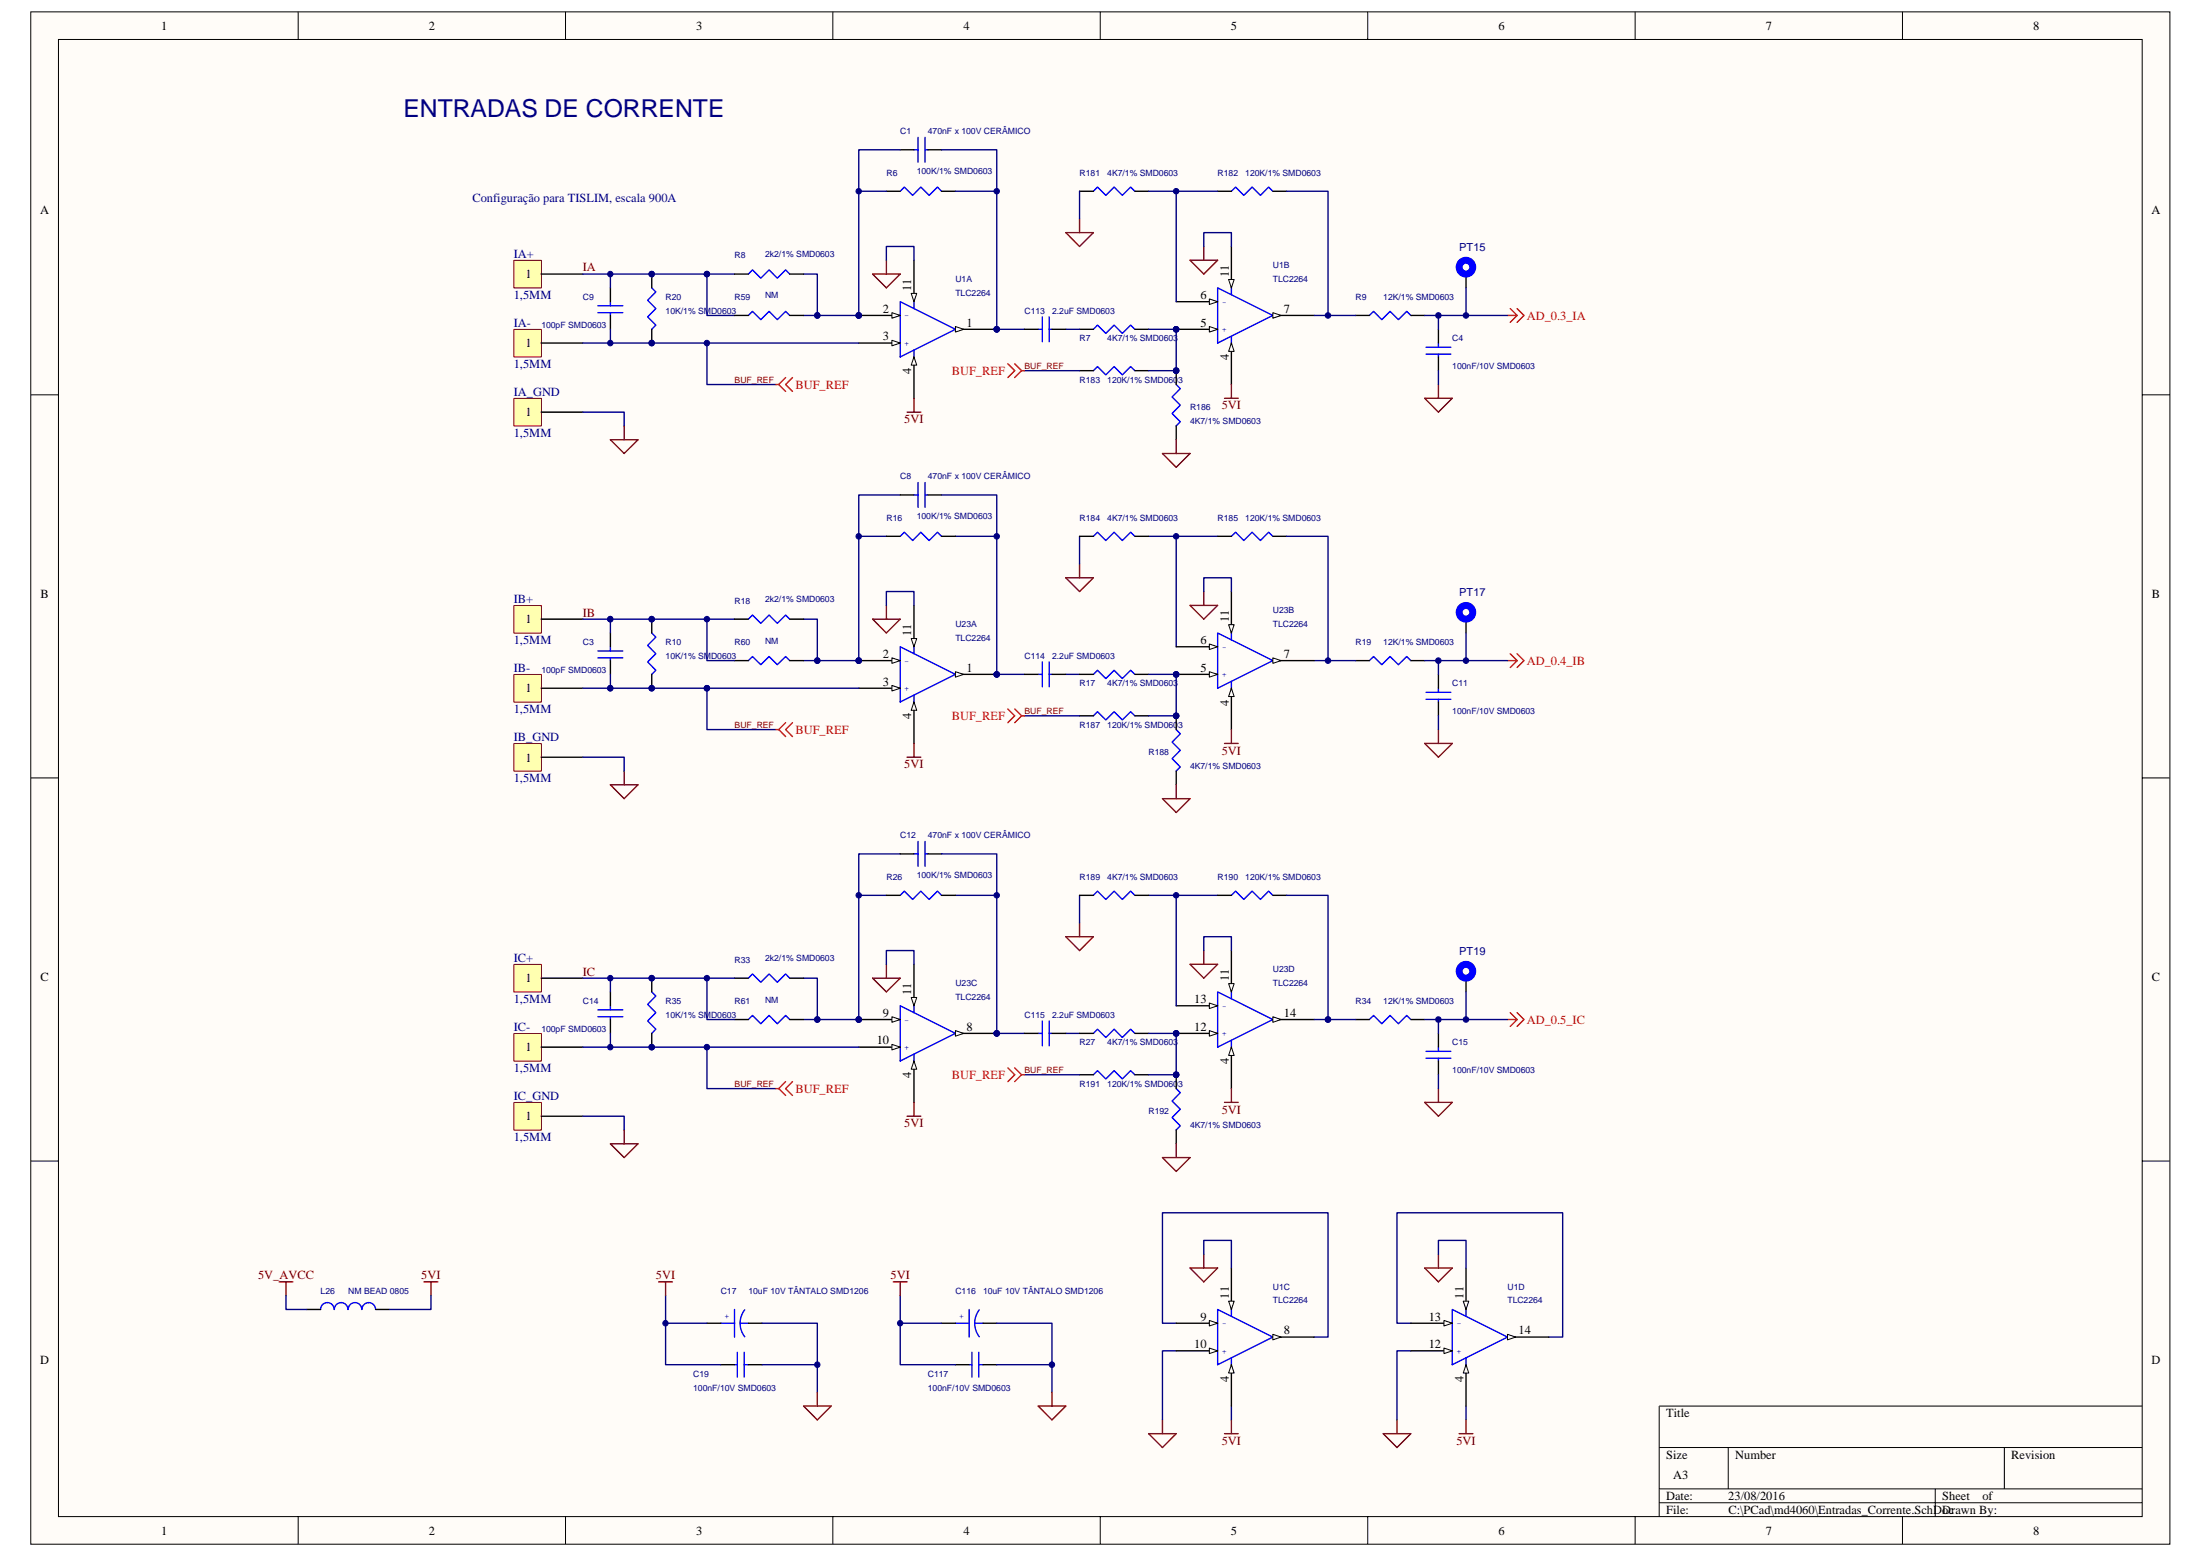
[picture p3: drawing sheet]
<svg xmlns="http://www.w3.org/2000/svg" width="420mm" height="297mm" viewBox="0 0 420 297" stroke-linecap="round" stroke-linejoin="round" font-family="sans-serif">
<path d="M5.9 2.3h408.5v292.5h-408.5z" fill="#fffcf8"/>
<path d="M5.9 2.3h408.5v292.5h-408.5z" fill="none" stroke="#000" stroke-width=".19"/>
<path d="M11.2 7.6h397.9v281.9h-397.9z" fill="#fffcf8"/>
<g fill="none" stroke="#000" stroke-width=".19">
<path d="M11.2 7.5h397.9v282h-397.9zM56.9 2.2v5.3M108 2.2v5.3M159.1 2.2v5.3M210.1 2.2v5.3M261.2 2.2v5.3M312.3 2.2v5.3M363.3 2.2v5.3M5.9 75.4h5.2M409.1 75.4h5.3M5.9 148.5h5.2M409.1 148.5h5.3"/>
<path d="M5.9 221.6h5.2M409.1 221.6h5.3M316.9 276.3h92.2M330.1 276.3v7.9M382.8 276.3v7.9M409.1 268.4h-92.2v21.1M56.9 289.5v5.3M108 289.5v5.3M159.1 289.5v5.3M210.1 289.5v5.3M261.2 289.5v5.3M312.3 289.5v5.3"/>
<path d="M316.9 284.2h92.2M316.9 286.9h92.2M363.3 289.5v5.3M369.6 284.2v5.3"/>
</g>
<path d="M232.5 189.4l10.6 5.2-10.6 5.3zM235.2 189.4v1.3M235.2 198.6v1.3" fill="none" stroke="#00f" stroke-width=".26"/>
<path d="M224.6 197.3h7.9" fill="none" stroke="#000" stroke-width=".26"/>
<path d="M231 196.7l1.5 .6-1.5 .5z" fill="#fffcf8"/>
<path d="M231 196.7l1.5 .6-1.5 .5z" fill="none" stroke="#000" stroke-width=".19"/>
<circle cx="224.6" cy="197.3" r=".52" fill="#000080" stroke="#000080" stroke-width=".19"/>
<path d="M224.6 192h7.9" fill="none" stroke="#000" stroke-width=".26"/>
<path d="M231 191.5l1.5 .5-1.5 .5z" fill="#fffcf8"/>
<path d="M231 191.5l1.5 .5-1.5 .5z" fill="none" stroke="#000" stroke-width=".19"/>
<path d="M243.1 194.6h7.9" fill="none" stroke="#000" stroke-width=".26"/>
<path d="M243.1 194.1l1.6 .5-1.6 .6z" fill="#fffcf8"/>
<path d="M243.1 194.1l1.6 .5-1.6 .6z" fill="none" stroke="#000" stroke-width=".19"/>
<path d="M235.2 199.9v7.9" fill="none" stroke="#000" stroke-width=".26"/>
<path d="M235.2 199.9l.5 1.6h-1.1z" fill="#fffcf8"/>
<path d="M235.2 199.9l.5 1.6h-1.1z" fill="none" stroke="#000" stroke-width=".19"/>
<path d="M235.2 181.5v7.9" fill="none" stroke="#000" stroke-width=".26"/>
<path d="M234.6 187.8h1.1l-.5 1.6z" fill="#fffcf8"/>
<path d="M234.6 187.8h1.1l-.5 1.6z" fill="none" stroke="#000" stroke-width=".19"/>
<circle cx="224.6" cy="197.3" r=".52" fill="#000080" stroke="#000080" stroke-width=".19"/>
<path d="M171.9 57.6l10.6 5.3-10.6 5.2zM174.6 57.6v1.3M174.6 66.8v1.3" fill="none" stroke="#00f" stroke-width=".26"/>
<path d="M164 65.5h7.9" fill="none" stroke="#000" stroke-width=".26"/>
<path d="M170.3 65l1.6 .5-1.6 .5z" fill="#fffcf8"/>
<path d="M170.3 65l1.6 .5-1.6 .5z" fill="none" stroke="#000" stroke-width=".19"/>
<path d="M164 60.2h7.9" fill="none" stroke="#000" stroke-width=".26"/>
<path d="M170.3 59.7l1.6 .5-1.6 .5z" fill="#fffcf8"/>
<path d="M170.3 59.7l1.6 .5-1.6 .5z" fill="none" stroke="#000" stroke-width=".19"/>
<circle cx="164" cy="60.2" r=".53" fill="#000080" stroke="#000080" stroke-width=".19"/>
<path d="M182.5 62.9h7.9" fill="none" stroke="#000" stroke-width=".26"/>
<path d="M182.5 62.3l1.5 .6-1.5 .5z" fill="#fffcf8"/>
<path d="M182.5 62.3l1.5 .6-1.5 .5z" fill="none" stroke="#000" stroke-width=".19"/>
<circle cx="190.3" cy="62.9" r=".52" fill="#000080" stroke="#000080" stroke-width=".19"/>
<path d="M174.6 68.1v7.9" fill="none" stroke="#000" stroke-width=".26"/>
<path d="M174.6 68.1l.5 1.6h-1.1z" fill="#fffcf8"/>
<path d="M174.6 68.1l.5 1.6h-1.1z" fill="none" stroke="#000" stroke-width=".19"/>
<path d="M174.6 49.7v7.9" fill="none" stroke="#000" stroke-width=".26"/>
<path d="M174 56h1.1l-.5 1.6z" fill="#fffcf8"/>
<path d="M174 56h1.1l-.5 1.6z" fill="none" stroke="#000" stroke-width=".19"/>
<g fill="#000080" stroke="#000080" stroke-width=".19">
<circle cx="164" cy="60.2" r=".53"/>
<circle cx="190.3" cy="62.9" r=".52"/>
</g>
<path d="M171.9 192l10.6 5.3-10.6 5.2zM174.6 192v1.3M174.6 201.2v1.3M140.8 258.1v4.8M142.1 258.1v4.8M140.3 260.5h.5M142.1 260.5h.8" fill="none" stroke="#00f" stroke-width=".26"/>
<path d="M164 199.9h7.9M137.7 260.5h2.6M142.9 260.5h2.7" fill="none" stroke="#000" stroke-width=".26"/>
<path d="M170.3 199.4l1.6 .5-1.6 .5z" fill="#fffcf8"/>
<path d="M170.3 199.4l1.6 .5-1.6 .5z" fill="none" stroke="#000" stroke-width=".19"/>
<path d="M164 194.6h7.9" fill="none" stroke="#000" stroke-width=".26"/>
<path d="M170.3 194.1l1.6 .5-1.6 .6z" fill="#fffcf8"/>
<path d="M170.3 194.1l1.6 .5-1.6 .6z" fill="none" stroke="#000" stroke-width=".19"/>
<circle cx="164" cy="194.6" r=".53" fill="#000080" stroke="#000080" stroke-width=".19"/>
<path d="M182.5 197.3h7.9" fill="none" stroke="#000" stroke-width=".26"/>
<path d="M182.5 196.7l1.5 .6-1.5 .5z" fill="#fffcf8"/>
<path d="M182.5 196.7l1.5 .6-1.5 .5z" fill="none" stroke="#000" stroke-width=".19"/>
<circle cx="190.3" cy="197.3" r=".52" fill="#000080" stroke="#000080" stroke-width=".19"/>
<path d="M174.6 202.5v7.9" fill="none" stroke="#000" stroke-width=".26"/>
<path d="M174.6 202.5l.5 1.6h-1.1z" fill="#fffcf8"/>
<path d="M174.6 202.5l.5 1.6h-1.1z" fill="none" stroke="#000" stroke-width=".19"/>
<path d="M174.6 184.1v7.9" fill="none" stroke="#000" stroke-width=".26"/>
<path d="M174 190.4h1.1l-.5 1.6z" fill="#fffcf8"/>
<path d="M174 190.4h1.1l-.5 1.6z" fill="none" stroke="#000" stroke-width=".19"/>
<g fill="#000080" stroke="#000080" stroke-width=".19">
<circle cx="164" cy="194.6" r=".53"/>
<circle cx="190.3" cy="197.3" r=".52"/>
<circle cx="124.5" cy="118.2" r=".52"/>
<circle cx="124.5" cy="131.4" r=".52"/>
<circle cx="124.5" cy="186.7" r=".52"/>
<circle cx="124.5" cy="199.9" r=".52"/>
<circle cx="127.1" cy="252.6" r=".52"/>
<circle cx="156.1" cy="260.5" r=".52"/>
<circle cx="280" cy="60.2" r=".52"/>
<circle cx="274.7" cy="60.2" r=".53"/>
<circle cx="280" cy="126.1" r=".52"/>
<circle cx="274.7" cy="126.1" r=".53"/>
<circle cx="280" cy="194.6" r=".52"/>
<circle cx="116.5" cy="186.7" r=".52"/>
<circle cx="116.5" cy="199.9" r=".52"/>
<circle cx="274.7" cy="194.6" r=".53"/>
</g>
<g fill="none" stroke="#00f" stroke-width=".26">
<path d="M208.8 36.5l.8-.8 1.6 1.6 1.6-1.6 1.5 1.6 1.6-1.6 .8 .8M261.5 60.2l.8-.8 1.6 1.6 1.6-1.6 1.6 1.6 1.6-1.6 .7 .8M272.3 66.3h4.8M272.3 67.6h4.8M274.7 65.5v.8M274.7 67.6v.5M114.2 124.3h4.7M114.2 125.6h4.7M116.6 123.5v.8M116.6 125.6v.5M124.5 120.8l.8 .8-1.6 1.6 1.6 1.6-1.6 1.6 1.6 1.6-.8 .7M261.5 126.1l.8-.8 1.6 1.6 1.6-1.6 1.6 1.6 1.6-1.6 .7 .8"/>
<path d="M272.3 132.2h4.8M272.3 133.5h4.8M274.7 131.4v.8M274.7 133.5v.5M114.2 192.8h4.7M114.2 194.1h4.7M116.6 192v.8M116.6 194.1v.5M124.5 189.4l.8 .7-1.6 1.6 1.6 1.6-1.6 1.6 1.6 1.6-.8 .8M261.5 194.6l.8-.8 1.6 1.6 1.6-1.6 1.6 1.6 1.6-1.6 .7 .8M274.7 199.9v.8M272.3 200.7h4.8"/>
<path d="M272.3 202h4.8M274.7 202v.5M137.7 252.6h2.6M140.3 250v5.2M141.3 252.6h1.6M142.2 250a4.2 4.2 0 0 0 0 5.2"/>
</g>
<g fill="none" stroke="#000" stroke-width=".26">
<path d="M206.2 36.5h2.6M216.7 36.5h2.7M280 52.3v2.6M258.9 60.2h2.6M269.4 60.2h2.7M274.7 62.9v2.6M274.7 68.1v2.7M124.5 118.2v2.6M280 118.2v2.6M116.6 120.8v2.7M116.6 126.1v2.6M124.5 128.7v2.7"/>
<path d="M258.9 126.1h2.6M269.4 126.1h2.7M274.7 128.7v2.7M274.7 134v2.7M116.6 189.4v2.6M116.6 194.6v2.7M124.5 186.7v2.7M124.5 197.3v2.6M258.9 194.6h2.6M269.4 194.6h2.7M274.7 197.3v2.6M280 186.7v2.7"/>
<path d="M274.7 202.5v2.7M135 252.6h2.7M142.9 252.6h2.7"/>
</g>
<path d="M272.1 76h5.3l-2.7 2.7zM274.7 73.4v2.6M116.6 83.9h5.2l-2.6 2.7zM119.2 81.3v2.6M274.7 139.3v2.6M272.1 141.9h5.3l-2.7 2.6zM272.1 210.4h5.3l-2.7 2.7zM274.7 207.8v2.6M264.2 273.7h5.2l-2.6 2.6zM266.8 271.1v2.6" fill="none" stroke="#800000" stroke-width=".26"/>
<path d="M288.4 58.9l1.3 1.3M289.7 58.9l1.4 1.3-1.4 1.3M287.9 60.2h1.8M289.7 60.2l-1.3 1.3M287.9 126.1h1.8M288.4 124.8l1.3 1.3M289.7 124.8l1.4 1.3-1.4 1.3M289.7 126.1l-1.3 1.3M287.9 194.6h1.8M288.4 193.3l1.3 1.3M289.7 193.3l1.4 1.3-1.4 1.3M289.7 194.6l-1.3 1.3" fill="none" stroke="#f00" stroke-width=".26"/>
<g fill="none" stroke="#00f" stroke-width="1.3">
<circle cx="280" cy="51" r="1.32"/>
<circle cx="280" cy="116.9" r="1.31"/>
<circle cx="280" cy="185.4" r="1.32"/>
</g>
<g fill="none" stroke="#000080" stroke-width=".26">
<path d="M280 54.9v5.3M272.1 60.2h15.8M274.7 60.2v2.7M274.7 70.8v2.6M272.1 126.1h15.8M274.7 126.1v2.6M274.7 136.7v2.6M280 120.8v5.3M116.6 186.7v2.7M116.6 197.3v2.6M272.1 194.6h15.8M274.7 194.6v2.7"/>
<path d="M280 189.4v5.2M274.7 205.2v2.6M127.1 247.3v13.2h10.6M127.1 252.6h7.9M145.6 252.6h10.5v13.2M269.4 252.6h-2.6v-21.1h31.6v23.7h-2.6M269.4 257.9h-2.6v13.2M145.6 260.5h10.5M280 268.4v2.7"/>
</g>
<path d="M98.2 49.7h5.2v5.3h-5.2z" fill="#ffffb0"/>
<path d="M98.1 49.7h5.3v5.3h-5.3z" fill="none" stroke="#800000" stroke-width=".19"/>
<path d="M103.4 52.3h7.9" fill="none" stroke="#000" stroke-width=".26"/>
<path d="M98.2 62.9h5.2v5.3h-5.2z" fill="#ffffb0"/>
<path d="M98.1 62.9h5.3v5.3h-5.3z" fill="none" stroke="#800000" stroke-width=".19"/>
<path d="M103.4 65.5h7.9" fill="none" stroke="#000" stroke-width=".26"/>
<path d="M98.2 76.1h5.2v5.2h-5.2z" fill="#ffffb0"/>
<path d="M98.1 76.1h5.3v5.2h-5.3z" fill="none" stroke="#800000" stroke-width=".19"/>
<path d="M103.4 78.7h7.9" fill="none" stroke="#000" stroke-width=".26"/>
<path d="M111.3 78.7h7.9v2.6" fill="none" stroke="#000080" stroke-width=".26"/>
<path d="M116.6 149.8h5.2l-2.6 2.7zM119.2 147.2v2.6" fill="none" stroke="#800000" stroke-width=".26"/>
<path d="M98.2 115.6h5.2v5.3h-5.2z" fill="#ffffb0"/>
<path d="M98.1 115.6h5.3v5.3h-5.3z" fill="none" stroke="#800000" stroke-width=".19"/>
<path d="M103.4 118.2h7.9" fill="none" stroke="#000" stroke-width=".26"/>
<path d="M98.2 128.8h5.2v5.2h-5.2z" fill="#ffffb0"/>
<path d="M98.1 128.8h5.3v5.2h-5.3z" fill="none" stroke="#800000" stroke-width=".19"/>
<path d="M103.4 131.4h7.9" fill="none" stroke="#000" stroke-width=".26"/>
<path d="M98.2 142h5.2v5.2h-5.2z" fill="#ffffb0"/>
<path d="M98.1 141.9h5.3v5.3h-5.3z" fill="none" stroke="#800000" stroke-width=".19"/>
<path d="M103.4 144.5h7.9" fill="none" stroke="#000" stroke-width=".26"/>
<path d="M111.3 144.5h7.9v2.7" fill="none" stroke="#000080" stroke-width=".26"/>
<path d="M116.6 218.4h5.2l-2.6 2.6zM119.2 215.7v2.7" fill="none" stroke="#800000" stroke-width=".26"/>
<path d="M98.2 184.1h5.2v5.3h-5.2z" fill="#ffffb0"/>
<path d="M98.1 184.1h5.3v5.3h-5.3z" fill="none" stroke="#800000" stroke-width=".19"/>
<path d="M103.4 186.7h7.9" fill="none" stroke="#000" stroke-width=".26"/>
<path d="M98.2 197.3h5.2v5.3h-5.2z" fill="#ffffb0"/>
<path d="M98.1 197.3h5.3v5.3h-5.3z" fill="none" stroke="#800000" stroke-width=".19"/>
<path d="M103.4 199.9h7.9" fill="none" stroke="#000" stroke-width=".26"/>
<path d="M98.2 210.5h5.2v5.2h-5.2z" fill="#ffffb0"/>
<path d="M98.1 210.5h5.3v5.2h-5.3z" fill="none" stroke="#800000" stroke-width=".19"/>
<path d="M224.6 62.9h7.9M103.4 213.1h7.9" fill="none" stroke="#000" stroke-width=".26"/>
<path d="M153.5 52.3h2.6v7.9h-2.6M111.3 65.5h52.7M135 65.5v7.9h13.2M111.3 213.1h7.9v2.6" fill="none" stroke="#000080" stroke-width=".26"/>
<g fill="#000080" stroke="#000080" stroke-width=".19">
<circle cx="156.1" cy="60.2" r=".52"/>
<circle cx="135" cy="65.5" r=".52"/>
</g>
<path d="M232.5 54.9l10.6 5.3-10.6 5.3zM235.2 54.9v1.4M235.2 64.2v1.3" fill="none" stroke="#00f" stroke-width=".26"/>
<path d="M231 62.3l1.5 .6-1.5 .5z" fill="#fffcf8"/>
<path d="M231 62.3l1.5 .6-1.5 .5z" fill="none" stroke="#000" stroke-width=".19"/>
<circle cx="224.6" cy="62.9" r=".52" fill="#000080" stroke="#000080" stroke-width=".19"/>
<path d="M224.6 57.6h7.9" fill="none" stroke="#000" stroke-width=".26"/>
<path d="M231 57.1l1.5 .5-1.5 .5z" fill="#fffcf8"/>
<path d="M231 57.1l1.5 .5-1.5 .5z" fill="none" stroke="#000" stroke-width=".19"/>
<path d="M243.1 60.2h7.9" fill="none" stroke="#000" stroke-width=".26"/>
<path d="M243.1 59.7l1.6 .5-1.6 .5z" fill="#fffcf8"/>
<path d="M243.1 59.7l1.6 .5-1.6 .5z" fill="none" stroke="#000" stroke-width=".19"/>
<path d="M235.2 65.5v7.9" fill="none" stroke="#000" stroke-width=".26"/>
<path d="M235.2 65.5l.5 1.6h-1.1z" fill="#fffcf8"/>
<path d="M235.2 65.5l.5 1.6h-1.1z" fill="none" stroke="#000" stroke-width=".19"/>
<path d="M235.2 47.1v7.8" fill="none" stroke="#000" stroke-width=".26"/>
<path d="M234.6 53.4h1.1l-.5 1.5z" fill="#fffcf8"/>
<path d="M234.6 53.4h1.1l-.5 1.5z" fill="none" stroke="#000" stroke-width=".19"/>
<g fill="#000080" stroke="#000080" stroke-width=".19">
<circle cx="224.6" cy="62.9" r=".52"/>
<circle cx="135" cy="52.3" r=".52"/>
<circle cx="190.3" cy="62.9" r=".52"/>
<circle cx="156.1" cy="60.2" r=".52"/>
<circle cx="164" cy="60.2" r=".53"/>
<circle cx="164" cy="36.5" r=".52"/>
<circle cx="190.4" cy="36.5" r=".52"/>
<circle cx="224.6" cy="36.5" r=".52"/>
<circle cx="224.6" cy="70.8" r=".53"/>
<circle cx="253.6" cy="60.2" r=".53"/>
<circle cx="124.5" cy="52.3" r=".52"/>
<circle cx="124.5" cy="65.5" r=".52"/>
<circle cx="116.5" cy="52.3" r=".52"/>
<circle cx="116.5" cy="65.5" r=".52"/>
<circle cx="116.5" cy="118.2" r=".52"/>
<circle cx="116.5" cy="131.4" r=".52"/>
<circle cx="156.1" cy="126.1" r=".52"/>
<circle cx="164" cy="126.1" r=".53"/>
<circle cx="164" cy="102.4" r=".52"/>
<circle cx="190.3" cy="102.4" r=".52"/>
<circle cx="224.6" cy="102.4" r=".52"/>
</g>
<g fill="none" stroke="#000080" stroke-width=".26">
<path d="M164 36.5h5.3M171.9 28.6h-7.9v31.6h-7.9M179.8 28.6h10.6v34.3h5.2M182.5 36.5h7.9M206.2 36.5v5.3M219.4 36.5h13.1M224.6 36.5v21.1M245.7 36.5h7.9v23.7M111.3 52.3h23.7v7.9h5.3M116.6 52.3v2.6M135 52.3h5.3M116.6 62.9v2.6"/>
<path d="M195.6 70.8h10.6M203.5 62.9h2.7M219.4 62.9h5.2v7.9h-5.2M251 60.2h7.9M171.9 94.5h-7.9v31.6h-7.9M111.3 118.2h5.3v2.6M116.6 118.2h23.7M153.5 118.2h2.6v7.9h-2.6M164 102.4h5.3M182.5 102.4h7.9M206.2 102.4v5.3M219.4 102.4h13.1"/>
<path d="M224.6 102.4v21.1M116.6 128.7v2.7h-5.3M203.5 128.7h2.7M251 126.1h7.9"/>
</g>
<g fill="none" stroke="#00f" stroke-width=".26">
<path d="M171.9 36.5l.8-.8 1.6 1.6 1.6-1.6 1.6 1.6 1.5-1.6 .8 .8M174.6 28.6h.7M175.3 26.2v4.8M176.7 28.6h.5M176.7 26.2v4.8M235.2 36.5l.8-.8 1.5 1.6 1.6-1.6 1.6 1.6 1.6-1.6 .8 .8M114.2 58.4h4.7M114.2 59.7h4.7M116.6 57.6v.8M116.6 59.7v.5M124.5 54.9l.8 .8-1.6 1.6 1.6 1.6-1.6 1.6 1.6 1.6-.8 .8M142.9 52.3l.8-.8 1.6 1.6 1.6-1.6 1.6 1.6 1.5-1.6 .8 .8"/>
<path d="M142.9 60.2l.8-.8 1.6 1.6 1.6-1.6 1.6 1.6 1.5-1.6 .8 .8M198.3 62.9h.8M199.1 60.5v4.7M200.4 62.9h.5M200.4 60.5v4.7M208.8 62.9l.8-.8 1.6 1.5 1.6-1.5 1.5 1.5 1.6-1.5 .8 .8M208.8 70.8l.8-.8 1.6 1.6 1.6-1.6 1.5 1.6 1.6-1.6 .8 .8M224.6 73.4l.8 .8-1.6 1.6 1.6 1.5-1.6 1.6 1.6 1.6-.8 .8M171.9 123.5l10.6 5.2-10.6 5.3zM174.6 123.5v1.3M174.6 132.7v1.3"/>
</g>
<g fill="none" stroke="#000" stroke-width=".26">
<path d="M169.3 36.5h2.6M171.9 28.6h2.7M177.2 28.6h2.6M179.8 36.5h2.7M232.5 36.5h2.7M243.1 36.5h2.6M116.6 54.9v2.7M124.5 52.3v2.6M140.3 52.3h2.6M150.8 52.3h2.7M116.6 60.2v2.7M124.5 62.9v2.6"/>
<path d="M140.3 60.2h2.6M150.8 60.2h2.7M195.6 62.9h2.7M200.9 62.9h2.6M206.2 62.9h2.6M206.2 70.8h2.6M216.7 62.9h2.7M216.7 70.8h2.7M224.6 70.8v2.6M224.6 81.3v2.6M164 131.4h7.9"/>
</g>
<path d="M203.5 44.4h5.3l-2.6 2.7zM206.2 41.8v2.6M222 86.6h5.3l-2.7 2.6zM224.6 83.9v2.7M203.5 110.3h5.3l-2.6 2.6zM206.2 107.7v2.6" fill="none" stroke="#800000" stroke-width=".26"/>
<path d="M170.3 130.9l1.6 .5-1.6 .5z" fill="#fffcf8"/>
<path d="M170.3 130.9l1.6 .5-1.6 .5z" fill="none" stroke="#000" stroke-width=".19"/>
<path d="M164 126.1h7.9" fill="none" stroke="#000" stroke-width=".26"/>
<path d="M170.3 125.6l1.6 .5-1.6 .5z" fill="#fffcf8"/>
<path d="M170.3 125.6l1.6 .5-1.6 .5z" fill="none" stroke="#000" stroke-width=".19"/>
<circle cx="164" cy="126.1" r=".53" fill="#000080" stroke="#000080" stroke-width=".19"/>
<path d="M182.5 128.7h7.9" fill="none" stroke="#000" stroke-width=".26"/>
<path d="M182.5 128.2l1.5 .5-1.5 .6z" fill="#fffcf8"/>
<path d="M182.5 128.2l1.5 .5-1.5 .6z" fill="none" stroke="#000" stroke-width=".19"/>
<circle cx="190.4" cy="128.7" r=".52" fill="#000080" stroke="#000080" stroke-width=".19"/>
<path d="M174.6 134v7.9" fill="none" stroke="#000" stroke-width=".26"/>
<path d="M174.6 134l.5 1.6h-1.1z" fill="#fffcf8"/>
<path d="M174.6 134l.5 1.6h-1.1z" fill="none" stroke="#000" stroke-width=".19"/>
<path d="M174.6 115.6v7.9" fill="none" stroke="#000" stroke-width=".26"/>
<path d="M174 121.9h1.1l-.5 1.6z" fill="#fffcf8"/>
<path d="M174 121.9h1.1l-.5 1.6z" fill="none" stroke="#000" stroke-width=".19"/>
<g fill="#000080" stroke="#000080" stroke-width=".19">
<circle cx="164" cy="126.1" r=".53"/>
<circle cx="190.4" cy="128.7" r=".52"/>
</g>
<path d="M208.8 102.4l.8-.8 1.6 1.6 1.6-1.6 1.5 1.6 1.6-1.6 .8 .8M232.5 120.8l10.6 5.3-10.6 5.3zM235.2 120.8v1.4M235.2 130.1v1.3" fill="none" stroke="#00f" stroke-width=".26"/>
<path d="M206.2 102.4h2.6M216.7 102.4h2.7M224.6 128.7h7.9" fill="none" stroke="#000" stroke-width=".26"/>
<path d="M231 128.2l1.5 .5-1.5 .6z" fill="#fffcf8"/>
<path d="M231 128.2l1.5 .5-1.5 .6z" fill="none" stroke="#000" stroke-width=".19"/>
<circle cx="224.6" cy="128.7" r=".52" fill="#000080" stroke="#000080" stroke-width=".19"/>
<path d="M224.6 123.5h7.9" fill="none" stroke="#000" stroke-width=".26"/>
<path d="M231 122.9l1.5 .6-1.5 .5z" fill="#fffcf8"/>
<path d="M231 122.9l1.5 .6-1.5 .5z" fill="none" stroke="#000" stroke-width=".19"/>
<path d="M243.1 126.1h7.9" fill="none" stroke="#000" stroke-width=".26"/>
<path d="M243.1 125.6l1.6 .5-1.6 .5z" fill="#fffcf8"/>
<path d="M243.1 125.6l1.6 .5-1.6 .5z" fill="none" stroke="#000" stroke-width=".19"/>
<path d="M235.2 131.4v7.9" fill="none" stroke="#000" stroke-width=".26"/>
<path d="M235.2 131.4l.5 1.6h-1.1z" fill="#fffcf8"/>
<path d="M235.2 131.4l.5 1.6h-1.1z" fill="none" stroke="#000" stroke-width=".19"/>
<path d="M235.2 112.9v7.9" fill="none" stroke="#000" stroke-width=".26"/>
<path d="M234.6 119.3h1.1l-.5 1.5z" fill="#fffcf8"/>
<path d="M234.6 119.3h1.1l-.5 1.5z" fill="none" stroke="#000" stroke-width=".19"/>
<g fill="#000080" stroke="#000080" stroke-width=".19">
<circle cx="224.6" cy="128.7" r=".52"/>
<circle cx="190.4" cy="128.7" r=".52"/>
<circle cx="224.6" cy="136.7" r=".53"/>
<circle cx="253.6" cy="126.1" r=".53"/>
<circle cx="135" cy="131.4" r=".52"/>
<circle cx="135" cy="118.2" r=".52"/>
<circle cx="156.1" cy="194.6" r=".52"/>
<circle cx="135" cy="199.9" r=".52"/>
<circle cx="164" cy="194.6" r=".53"/>
<circle cx="164" cy="170.9" r=".52"/>
<circle cx="190.4" cy="170.9" r=".52"/>
<circle cx="224.6" cy="170.9" r=".52"/>
<circle cx="190.3" cy="197.3" r=".52"/>
<circle cx="224.6" cy="205.2" r=".53"/>
<circle cx="224.6" cy="197.3" r=".52"/>
<circle cx="253.6" cy="194.6" r=".53"/>
<circle cx="135" cy="186.7" r=".52"/>
</g>
<g fill="none" stroke="#00f" stroke-width=".26">
<path d="M174.6 94.5h.7M175.3 92.1v4.8M176.7 94.5h.5M176.7 92.1v4.8M142.9 118.2l.8-.8 1.6 1.6 1.6-1.6 1.6 1.6 1.5-1.6 .8 .8M171.9 102.4l.8-.8 1.6 1.6 1.6-1.6 1.6 1.6 1.5-1.6 .8 .8M235.2 102.4l.8-.8 1.5 1.6 1.6-1.6 1.6 1.6 1.6-1.6 .8 .8M142.9 126.1l.8-.8 1.6 1.6 1.6-1.6 1.6 1.6 1.5-1.6 .8 .8M198.3 128.7h.8M199.1 126.4v4.7M200.4 128.7h.5M200.4 126.4v4.7"/>
<path d="M208.8 128.7l.8-.7 1.6 1.5 1.6-1.5 1.5 1.5 1.6-1.5 .8 .7M208.8 136.7l.8-.8 1.6 1.5 1.6-1.5 1.5 1.5 1.6-1.5 .8 .8M224.6 139.3l.8 .8-1.6 1.6 1.6 1.5-1.6 1.6 1.6 1.6-.8 .8M171.9 170.9l.8-.8 1.6 1.6 1.6-1.6 1.6 1.6 1.5-1.6 .8 .8M174.6 163h.7M175.3 160.6v4.8M176.7 160.6v4.8M176.7 163h.5M208.8 170.9l.8-.8 1.6 1.6 1.6-1.6 1.5 1.6 1.6-1.6 .8 .8M235.2 170.9l.8-.8 1.5 1.6 1.6-1.6 1.6 1.6 1.6-1.6 .8 .8M142.9 186.7l.8-.8 1.6 1.6 1.6-1.6 1.6 1.6 1.5-1.6 .8 .8M142.9 194.6l.8-.8 1.6 1.6 1.6-1.6 1.6 1.6 1.5-1.6 .8 .8"/>
<path d="M198.3 197.3h.8M199.1 194.9v4.7M200.4 194.9v4.7M200.4 197.3h.5M208.8 197.3l.8-.8 1.6 1.6 1.6-1.6 1.5 1.6 1.6-1.6 .8 .8M208.8 205.2l.8-.8 1.6 1.6 1.6-1.6 1.5 1.6 1.6-1.6 .8 .8M224.6 207.8l.8 .8-1.6 1.6 1.6 1.6-1.6 1.5 1.6 1.6-.8 .8M232.5 250l10.6 5.2-10.6 5.3zM235.2 250v1.3M235.2 259.2v1.3"/>
</g>
<g fill="none" stroke="#000" stroke-width=".26">
<path d="M171.9 94.5h2.7M177.2 94.5h2.6M140.3 118.2h2.6M150.8 118.2h2.7M169.3 102.4h2.6M179.8 102.4h2.7M232.5 102.4h2.7M243.1 102.4h2.6M140.3 126.1h2.6M150.8 126.1h2.7M195.6 128.7h2.7M200.9 128.7h2.6"/>
<path d="M206.2 128.7h2.6M206.2 136.7h2.6M216.7 128.7h2.7M216.7 136.7h2.7M224.6 136.7v2.6M224.6 147.2v2.6M169.3 170.9h2.6M171.9 163h2.7M177.2 163h2.6M179.8 170.9h2.7M206.2 170.9h2.6M216.7 170.9h2.7"/>
<path d="M232.5 170.9h2.7M243.1 170.9h2.6M140.3 186.7h2.6M140.3 194.6h2.6M150.8 186.7h2.7M150.8 194.6h2.7M195.6 197.3h2.7M200.9 197.3h2.6M206.2 197.3h2.6M216.7 197.3h2.7M206.2 205.2h2.6M216.7 205.2h2.7"/>
<path d="M224.6 205.2v2.6M224.6 215.7v2.7M224.6 257.9h7.9"/>
</g>
<g fill="none" stroke="#000080" stroke-width=".26">
<path d="M179.8 94.5h10.6v34.2h5.2M135 118.2v7.9h5.3M245.7 102.4h7.9v23.7M135 131.4h29M195.6 136.7h10.6M219.4 128.7h5.2v8h-5.2M164 170.9h5.3M171.9 163h-7.9v31.6h-7.9M179.8 163h10.6v34.3h5.2M182.5 170.9h7.9M206.2 170.9v5.3M219.4 170.9h13.1"/>
<path d="M224.6 170.9v21.1M245.7 170.9h7.9v23.7h-2.6M111.3 199.9h52.7M111.3 186.7h29M135 186.7v7.9h5.3M135 199.9v7.9h13.2M153.5 186.7h2.6v7.9h-2.6M203.5 197.3h2.7M219.4 197.3h5.2v7.9h-5.2M253.6 194.6h5.3M195.6 205.2h10.6M224.6 252.6h-2.6v-21.1h31.6v23.7h-2.6"/>
<path d="M224.6 257.9h-2.6v13.2M235.2 268.4v2.7"/>
</g>
<path d="M222 152.5h5.3l-2.7 2.6zM224.6 149.8v2.7M203.5 178.8h5.3l-2.6 2.7zM206.2 176.2v2.6M224.6 218.4v2.6M222 221h5.3l-2.7 2.6zM219.4 273.7h5.2l-2.6 2.6zM222 271.1v2.6M233.9 273.7h2.6M235.2 271.1v2.6" fill="none" stroke="#800000" stroke-width=".26"/>
<path d="M231 257.3l1.5 .6-1.5 .5z" fill="#fffcf8"/>
<path d="M231 257.3l1.5 .6-1.5 .5z" fill="none" stroke="#000" stroke-width=".19"/>
<path d="M224.6 252.6h7.9" fill="none" stroke="#000" stroke-width=".26"/>
<path d="M231 252.1l1.5 .5-1.5 .5z" fill="#fffcf8"/>
<path d="M231 252.1l1.5 .5-1.5 .5z" fill="none" stroke="#000" stroke-width=".19"/>
<path d="M243.1 255.2h7.9" fill="none" stroke="#000" stroke-width=".26"/>
<path d="M243.1 254.7l1.6 .5-1.6 .6z" fill="#fffcf8"/>
<path d="M243.1 254.7l1.6 .5-1.6 .6z" fill="none" stroke="#000" stroke-width=".19"/>
<path d="M235.2 260.5v7.9" fill="none" stroke="#000" stroke-width=".26"/>
<path d="M235.2 260.5l.5 1.6h-1.1z" fill="#fffcf8"/>
<path d="M235.2 260.5l.5 1.6h-1.1z" fill="none" stroke="#000" stroke-width=".19"/>
<path d="M235.2 242.1v7.9" fill="none" stroke="#000" stroke-width=".26"/>
<path d="M234.6 248.4h1.1l-.5 1.6z" fill="#fffcf8"/>
<path d="M234.6 248.4h1.1l-.5 1.6z" fill="none" stroke="#000" stroke-width=".19"/>
<path d="M277.4 250l10.5 5.2-10.5 5.3zM280 250v1.3M280 259.2v1.3" fill="none" stroke="#00f" stroke-width=".26"/>
<path d="M269.4 257.9h8" fill="none" stroke="#000" stroke-width=".26"/>
<path d="M275.8 257.3l1.6 .6-1.6 .5z" fill="#fffcf8"/>
<path d="M275.8 257.3l1.6 .6-1.6 .5z" fill="none" stroke="#000" stroke-width=".19"/>
<path d="M269.4 252.6h8" fill="none" stroke="#000" stroke-width=".26"/>
<path d="M275.8 252.1l1.6 .5-1.6 .5z" fill="#fffcf8"/>
<path d="M275.8 252.1l1.6 .5-1.6 .5z" fill="none" stroke="#000" stroke-width=".19"/>
<path d="M287.9 255.2h7.9" fill="none" stroke="#000" stroke-width=".26"/>
<path d="M287.9 254.7l1.6 .5-1.6 .6z" fill="#fffcf8"/>
<path d="M287.9 254.7l1.6 .5-1.6 .6z" fill="none" stroke="#000" stroke-width=".19"/>
<path d="M280 260.5v7.9" fill="none" stroke="#000" stroke-width=".26"/>
<path d="M280 260.5l.5 1.6h-1z" fill="#fffcf8"/>
<path d="M280 260.5l.5 1.6h-1z" fill="none" stroke="#000" stroke-width=".19"/>
<path d="M280 242.1v7.9" fill="none" stroke="#000" stroke-width=".26"/>
<path d="M279.5 248.4h1l-.5 1.6z" fill="#fffcf8"/>
<path d="M279.5 248.4h1l-.5 1.6z" fill="none" stroke="#000" stroke-width=".19"/>
<path d="M66.5 250a1.3 1.3 0 0 0-1.3-1.3 1.34 1.34 0 0 0-1.4 1.3 1.3 1.3 0 0 0-1.3-1.3 1.3 1.3 0 0 0-1.3 1.3M69.1 250a1.3 1.3 0 0 0-1.3-1.3 1.3 1.3 0 0 0-1.3 1.3M71.7 250a1.3 1.3 0 0 0-1.3-1.3 1.31 1.31 0 0 0-1.3 1.3M182.5 252.6h2.6M185.1 250v5.2M185.6 258.1v4.8M186.1 252.6h1.6M186.9 258.1v4.8M187 250a4.2 4.2 0 0 0 0 5.2M185.1 260.5h.5M186.9 260.5h.8" fill="none" stroke="#00f" stroke-width=".26"/>
<path d="M58.6 250h2.6M71.8 250h2.6M179.8 252.6h2.7M187.7 252.6h2.7M182.5 260.5h2.6M187.7 260.5h2.7" fill="none" stroke="#000" stroke-width=".26"/>
<g fill="none" stroke="#000080" stroke-width=".26">
<path d="M169.3 49.7v-2.6h5.3v2.6M229.9 47.1v-2.7h5.3v2.7M169.3 115.6v-2.7h5.3v2.7M229.9 112.9v-2.6h5.3v2.6M116.6 131.4h18.4v7.9h13.2M169.3 184.1v-2.6h5.3v2.6M229.9 181.5v-2.7h5.3v2.7M229.9 239.4v-2.6h5.3v5.3M274.7 239.4v-2.6h5.3v5.3M54.6 247.3v2.7h4M82.3 247.3v2.7h-7.9M171.9 247.3v13.2h10.6"/>
<path d="M171.9 252.6h7.9M190.4 252.6h10.5v13.2M190.4 260.5h10.5"/>
</g>
<g fill="#000080" stroke="#000080" stroke-width=".19">
<circle cx="171.9" cy="252.6" r=".52"/>
<circle cx="200.9" cy="260.5" r=".52"/>
<circle cx="116.5" cy="131.4" r=".52"/>
<circle cx="135" cy="131.4" r=".52"/>
</g>
<g fill="none" stroke="#f00" stroke-width=".26">
<path d="M148.2 73.4h.5M148.7 73.4l1.3 1.3M150 72.1l-1.3 1.3M151.4 72.1l-1.4 1.3 1.4 1.3M192.5 69.4l1.3 1.4-1.3 1.3M193.8 69.4l1.3 1.4M195.1 70.8l-1.3 1.3M195.1 70.8h.5M148.2 139.3h.5M148.7 139.3l1.3 1.3M150 138l-1.3 1.3M151.4 138l-1.4 1.3 1.4 1.3"/>
<path d="M192.5 135.3l1.3 1.4-1.3 1.3M193.8 135.3l1.3 1.4M195.1 136.7l-1.3 1.3M195.1 136.7h.5M148.2 207.8h.5M148.7 207.8l1.3 1.3M150 206.5l-1.3 1.3M151.4 206.5l-1.4 1.3 1.4 1.3M192.5 203.9l1.3 1.3-1.3 1.3M193.8 203.9l1.3 1.3M195.1 205.2l-1.3 1.3M195.1 205.2h.5"/>
</g>
<g fill="none" stroke="#800000" stroke-width=".26">
<path d="M166.7 52.3h5.2l-2.6 2.6zM169.3 49.7v2.6M227.3 49.7h5.2l-2.6 2.6zM229.9 47.1v2.6M173.2 78.7h2.7M174.6 76v2.7M233.9 76h2.6M235.2 73.4v2.6M166.7 118.2h5.2l-2.6 2.6zM169.3 115.6v2.6M227.3 115.6h5.2l-2.6 2.6zM229.9 112.9v2.7"/>
<path d="M235.2 139.3v2.6M173.2 144.5h2.7M174.6 141.9v2.6M233.9 141.9h2.6M166.7 186.7h5.2l-2.6 2.7zM169.3 184.1v2.6M227.3 184.1h5.2l-2.6 2.6zM229.9 181.5v2.6M173.2 213.1h2.7M174.6 210.4v2.7M233.9 210.4h2.6M235.2 207.8v2.6"/>
<path d="M229.9 239.4v2.7M274.7 239.4v2.7M53.3 244.7h2.6M54.6 244.7v2.6M81 244.7h2.6M82.3 244.7v2.6M125.8 244.7h2.6M127.1 244.7v2.6M170.6 244.7h2.6M171.9 244.7v2.6M227.3 242.1h5.2l-2.6 2.6zM272.1 242.1h5.3l-2.7 2.6z"/>
<path d="M153.5 268.4h5.2l-2.6 2.7zM156.1 265.8v2.6M198.3 268.4h5.2l-2.6 2.7zM200.9 265.8v2.6M278.7 273.7h2.6M280 271.1v2.6"/>
</g>
<text font-size="4.7" fill="#000080" x="77" y="22.3">ENTRADAS DE CORRENTE</text>
<g font-size="2.4">
<text x="30.8" y="5.7">1</text>
<text x="81.9" y="5.7">2</text>
<text x="133" y="5.7">3</text>
<text x="184" y="5.7">4</text>
<text x="235.1" y="5.7">5</text>
<text x="286.2" y="5.7">6</text>
<text x="337.2" y="5.7">7</text>
<text x="388.3" y="5.7">8</text>
<text x="7.7" y="40.9">A</text>
<text x="410.9" y="40.9">A</text>
<text x="100.4" y="53.1">1</text>
<text x="234.7" y="52.9" transform="rotate(-90 234.7 52.9)">11</text>
<text x="168.6" y="59.7">2</text>
<text x="174" y="55.5" transform="rotate(-90 174 55.5)">11</text>
<text x="229.2" y="57.1">6</text>
<text x="245.2" y="59.7">7</text>
<text x="168.6" y="65">3</text>
<text x="184.6" y="62.4">1</text>
<text x="229.2" y="62.4">5</text>
<text x="100.4" y="66.3">1</text>
<text x="174" y="71.4" transform="rotate(-90 174 71.4)">4</text>
<text x="234.7" y="68.8" transform="rotate(-90 234.7 68.8)">4</text>
<text x="100.4" y="79.5">1</text>
<text x="7.7" y="114.1">B</text>
<text x="100.4" y="119">1</text>
<text x="234.7" y="118.7" transform="rotate(-90 234.7 118.7)">11</text>
<text x="411" y="114.1">B</text>
<text x="168.6" y="125.6">2</text>
<text x="174" y="121.4" transform="rotate(-90 174 121.4)">11</text>
<text x="229.2" y="123">6</text>
<text x="245.2" y="125.6">7</text>
<text x="168.6" y="130.9">3</text>
<text x="184.6" y="128.2">1</text>
<text x="229.2" y="128.2">5</text>
<text x="100.4" y="132.2">1</text>
<text x="174" y="137.3" transform="rotate(-90 174 137.3)">4</text>
<text x="234.7" y="134.7" transform="rotate(-90 234.7 134.7)">4</text>
<text x="100.4" y="145.4">1</text>
<text x="7.7" y="187.2">C</text>
<text x="100.4" y="187.5">1</text>
<text x="174" y="189.9" transform="rotate(-90 174 189.9)">11</text>
<text x="228.1" y="191.5">13</text>
<text x="234.7" y="187.3" transform="rotate(-90 234.7 187.3)">11</text>
<text x="411" y="187.2">C</text>
<text x="168.6" y="194.1">9</text>
<text x="184.6" y="196.8">8</text>
<text x="228.1" y="196.8">12</text>
<text x="245.2" y="194.1">14</text>
<text x="100.4" y="200.7">1</text>
<text x="167.4" y="199.4">10</text>
<text x="234.7" y="203.2" transform="rotate(-90 234.7 203.2)">4</text>
<text x="174" y="205.8" transform="rotate(-90 174 205.8)">4</text>
<text x="100.4" y="213.9">1</text>
<text x="234.7" y="247.9" transform="rotate(-90 234.7 247.9)">11</text>
<text x="279.5" y="247.9" transform="rotate(-90 279.5 247.9)">11</text>
<text x="228.1" y="257.4">10</text>
<text x="229.2" y="252.1">9</text>
<text x="245.2" y="254.7">8</text>
<text x="272.9" y="257.4">12</text>
<text x="272.9" y="252.1">13</text>
<text x="290" y="254.7">14</text>
<text x="7.7" y="260.4">D</text>
<text x="234.7" y="263.8" transform="rotate(-90 234.7 263.8)">4</text>
<text x="279.5" y="263.8" transform="rotate(-90 279.5 263.8)">4</text>
<text x="410.9" y="260.4">D</text>
<text x="318.2" y="270.6">Title</text>
<text x="318.2" y="278.5">Size</text>
<text x="331.4" y="278.5">Number</text>
<text x="384.1" y="278.5">Revision</text>
<text x="318.2" y="286.4">Date:</text>
<text x="319.5" y="282.4">A3</text>
<text x="330.1" y="286.4">23/08/2016</text>
<text x="370.9" y="286.4">Sheet</text>
<text x="378.6" y="286.4">of</text>
<text x="30.8" y="292.9">1</text>
<text x="81.9" y="292.9">2</text>
<text x="133" y="292.9">3</text>
<text x="184" y="292.9">4</text>
<text x="235.1" y="292.9">5</text>
<text x="286.2" y="292.9">6</text>
<text x="318.2" y="289">File:</text>
<text x="330.1" y="289">C:\PCad\md4060\Entradas_Corrente.SchDoc</text>
<text x="337.2" y="292.9">7</text>
<text x="370.9" y="289">Drawn By:</text>
<text x="388.3" y="292.9">8</text>
</g>
<g font-size="2.4" fill="#000080">
<text x="90.2" y="38.6">Configuração para TISLIM, escala 900A</text>
<text x="98.1" y="49.2">IA+</text>
<text x="98.1" y="57.1">1,5MM</text>
<text x="98.1" y="62.4">IA-</text>
<text x="98.1" y="70.3">1,5MM</text>
<text x="98.1" y="75.5">IA_GND</text>
<text x="98.1" y="83.4">1,5MM</text>
<text x="98.1" y="115.1">IB+</text>
<text x="98.1" y="123">1,5MM</text>
<text x="98.1" y="128.2">IB-</text>
<text x="98.1" y="136.1">1,5MM</text>
<text x="98.1" y="141.4">IB_GND</text>
<text x="98.1" y="149.3">1,5MM</text>
<text x="98.1" y="183.6">IC+</text>
<text x="98.1" y="191.5">1,5MM</text>
<text x="98.1" y="196.8">IC-</text>
<text x="98.1" y="204.7">1,5MM</text>
<text x="98.1" y="209.9">IC_GND</text>
<text x="98.1" y="217.8">1,5MM</text>
</g>
<g font-size="2.4" fill="#800000">
<text x="111.3" y="51.8">IA</text>
<text x="172.7" y="80.8">5VI</text>
<text x="233.3" y="78.2">5VI</text>
<text x="111.3" y="117.7">IB</text>
<text x="172.7" y="146.7">5VI</text>
<text x="233.3" y="144.1">5VI</text>
<text x="111.3" y="186.2">IC</text>
<text x="172.7" y="215.2">5VI</text>
<text x="233.3" y="212.6">5VI</text>
<text x="49.3" y="244.2">5V_AVCC</text>
<text x="80.5" y="244.2">5VI</text>
<text x="125.3" y="244.2">5VI</text>
<text x="170.1" y="244.2">5VI</text>
<text x="233.3" y="275.8">5VI</text>
<text x="278.1" y="275.8">5VI</text>
</g>
<g font-size="2.4" fill="#f00">
<text x="291.6" y="61">AD_0.3_IA</text>
<text x="181.8" y="71.6">BUF_REF</text>
<text x="151.9" y="74.2">BUF_REF</text>
<text x="291.6" y="126.9">AD_0.4_IB</text>
<text x="181.8" y="137.5">BUF_REF</text>
<text x="151.9" y="140.1">BUF_REF</text>
<text x="291.6" y="195.5">AD_0.5_IC</text>
<text x="151.9" y="208.6">BUF_REF</text>
<text x="181.8" y="206">BUF_REF</text>
</g>
<g font-size="2.1" fill="#000080">
<text x="278.7" y="47.9">PT15</text>
<text x="278.7" y="113.8">PT17</text>
<text x="278.7" y="182.3">PT19</text>
</g>
<g font-size="1.7" fill="#000080">
<text x="171.9" y="25.6">C1</text>
<text x="177.2" y="25.6">470nF x 100V CERÂMICO</text>
<text x="169.3" y="33.5">R6</text>
<text x="175.1" y="33.3">100K/1% SMD0603</text>
<text x="206.2" y="33.5">R181</text>
<text x="211.5" y="33.5">4K7/1% SMD0603</text>
<text x="232.5" y="33.5">R182</text>
<text x="237.8" y="33.5">120K/1% SMD0603</text>
<text x="140.3" y="49.3">R8</text>
<text x="146.1" y="49.1">2k2/1% SMD0603</text>
<text x="182.5" y="53.8">U1A</text>
<text x="243.1" y="51.2">U1B</text>
<text x="243.1" y="53.8">TLC2264</text>
<text x="111.3" y="57.3">C9</text>
<text x="127.1" y="57.3">R20</text>
<text x="127.1" y="59.9">10K/1% SMD0603</text>
<text x="140.3" y="57.3">R59</text>
<text x="146.1" y="57">NM</text>
<text x="182.5" y="56.5">TLC2264</text>
<text x="195.7" y="59.9">C113</text>
<text x="200.9" y="59.9">2.2uF SMD0603</text>
<text x="258.9" y="57.3">R9</text>
<text x="264.2" y="57.3">12K/1% SMD0603</text>
<text x="103.4" y="62.5">100pF SMD0603</text>
<text x="206.2" y="65.2">R7</text>
<text x="211.5" y="65.2">4K7/1% SMD0603</text>
<text x="277.4" y="65.2">C4</text>
<text x="277.4" y="70.4">100nF/10V SMD0603</text>
<text x="206.2" y="73.1">R183</text>
<text x="211.5" y="73.1">120K/1% SMD0603</text>
<text x="227.3" y="78.3">R186</text>
<text x="227.3" y="81">4K7/1% SMD0603</text>
<text x="171.9" y="91.5">C8</text>
<text x="177.2" y="91.5">470nF x 100V CERÂMICO</text>
<text x="169.3" y="99.4">R16</text>
<text x="175.1" y="99.1">100K/1% SMD0603</text>
<text x="206.2" y="99.4">R184</text>
<text x="211.5" y="99.4">4K7/1% SMD0603</text>
<text x="232.5" y="99.4">R185</text>
<text x="237.8" y="99.4">120K/1% SMD0603</text>
<text x="140.3" y="115.2">R18</text>
<text x="146.1" y="115">2k2/1% SMD0603</text>
<text x="182.5" y="119.7">U23A</text>
<text x="243.1" y="117.1">U23B</text>
<text x="243.1" y="119.7">TLC2264</text>
<text x="111.3" y="123.1">C3</text>
<text x="127.1" y="123.1">R10</text>
<text x="127.1" y="125.8">10K/1% SMD0603</text>
<text x="140.3" y="123.1">R60</text>
<text x="146.1" y="122.9">NM</text>
<text x="182.5" y="122.3">TLC2264</text>
<text x="195.7" y="125.8">C114</text>
<text x="200.9" y="125.8">2.2uF SMD0603</text>
<text x="258.9" y="123.1">R19</text>
<text x="264.2" y="123.1">12K/1% SMD0603</text>
<text x="103.4" y="128.4">100pF SMD0603</text>
<text x="206.2" y="131">R17</text>
<text x="211.5" y="131">4K7/1% SMD0603</text>
<text x="277.4" y="131">C11</text>
<text x="277.4" y="136.3">100nF/10V SMD0603</text>
<text x="206.2" y="138.9">R187</text>
<text x="211.5" y="138.9">120K/1% SMD0603</text>
<text x="219.4" y="144.2">R188</text>
<text x="227.3" y="146.9">4K7/1% SMD0603</text>
<text x="171.9" y="160">C12</text>
<text x="177.2" y="160">470nF x 100V CERÂMICO</text>
<text x="169.3" y="167.9">R26</text>
<text x="175.1" y="167.7">100K/1% SMD0603</text>
<text x="206.2" y="167.9">R189</text>
<text x="211.5" y="167.9">4K7/1% SMD0603</text>
<text x="232.5" y="167.9">R190</text>
<text x="237.8" y="167.9">120K/1% SMD0603</text>
<text x="140.3" y="183.7">R33</text>
<text x="146.1" y="183.5">2k2/1% SMD0603</text>
<text x="243.1" y="185.6">U23D</text>
<text x="111.3" y="191.7">C14</text>
<text x="127.1" y="191.7">R35</text>
<text x="140.3" y="191.7">R61</text>
<text x="146.1" y="191.4">NM</text>
<text x="182.5" y="188.2">U23C</text>
<text x="182.5" y="190.9">TLC2264</text>
<text x="243.1" y="188.2">TLC2264</text>
<text x="258.9" y="191.7">R34</text>
<text x="264.2" y="191.7">12K/1% SMD0603</text>
<text x="103.4" y="196.9">100pF SMD0603</text>
<text x="127.1" y="194.3">10K/1% SMD0603</text>
<text x="195.7" y="194.3">C115</text>
<text x="200.9" y="194.3">2.2uF SMD0603</text>
<text x="206.2" y="199.6">R27</text>
<text x="211.5" y="199.6">4K7/1% SMD0603</text>
<text x="277.4" y="199.6">C15</text>
<text x="206.2" y="207.5">R191</text>
<text x="211.5" y="207.5">120K/1% SMD0603</text>
<text x="277.4" y="204.8">100nF/10V SMD0603</text>
<text x="219.4" y="212.7">R192</text>
<text x="227.3" y="215.4">4K7/1% SMD0603</text>
<text x="61.2" y="247">L26</text>
<text x="66.5" y="247">NM BEAD 0805</text>
<text x="137.7" y="247">C17</text>
<text x="142.9" y="247">10uF 10V TÂNTALO SMD1206</text>
<text x="182.5" y="247">C116</text>
<text x="187.7" y="247">10uF 10V TÂNTALO SMD1206</text>
<text x="243.1" y="246.2">U1C</text>
<text x="243.1" y="248.8">TLC2264</text>
<text x="287.9" y="246.2">U1D</text>
<text x="287.9" y="248.8">TLC2264</text>
<text x="132.4" y="262.8">C19</text>
<text x="177.2" y="262.8">C117</text>
<text x="132.4" y="265.5">100nF/10V SMD0603</text>
<text x="177.2" y="265.5">100nF/10V SMD0603</text>
</g>
<g font-size="1.7" fill="#800000">
<text x="195.7" y="70.4">BUF_REF</text>
<text x="140.3" y="73.1">BUF_REF</text>
<text x="195.7" y="136.3">BUF_REF</text>
<text x="140.3" y="138.9">BUF_REF</text>
<text x="140.3" y="207.5">BUF_REF</text>
<text x="195.7" y="204.8">BUF_REF</text>
</g>
<g font-size="1.6" fill="#00f">
<text x="233.3" y="58.2">-</text>
<text x="172.7" y="60.8">-</text>
<text x="233.3" y="63.4">+</text>
<text x="172.7" y="66.1">+</text>
<text x="233.3" y="124.1">-</text>
<text x="172.7" y="132">+</text>
<text x="172.7" y="126.7">-</text>
<text x="233.3" y="129.3">+</text>
<text x="172.7" y="195.2">-</text>
<text x="233.3" y="197.8">+</text>
<text x="233.3" y="192.6">-</text>
<text x="172.7" y="200.5">+</text>
<text x="139.3" y="251.8" transform="rotate(-90 139.3 251.8)">+</text>
<text x="184.1" y="251.8" transform="rotate(-90 184.1 251.8)">+</text>
<text x="233.3" y="253.2">-</text>
<text x="278.1" y="253.2">-</text>
<text x="233.3" y="258.5">+</text>
<text x="278.1" y="258.5">+</text>
</g>
</svg>
